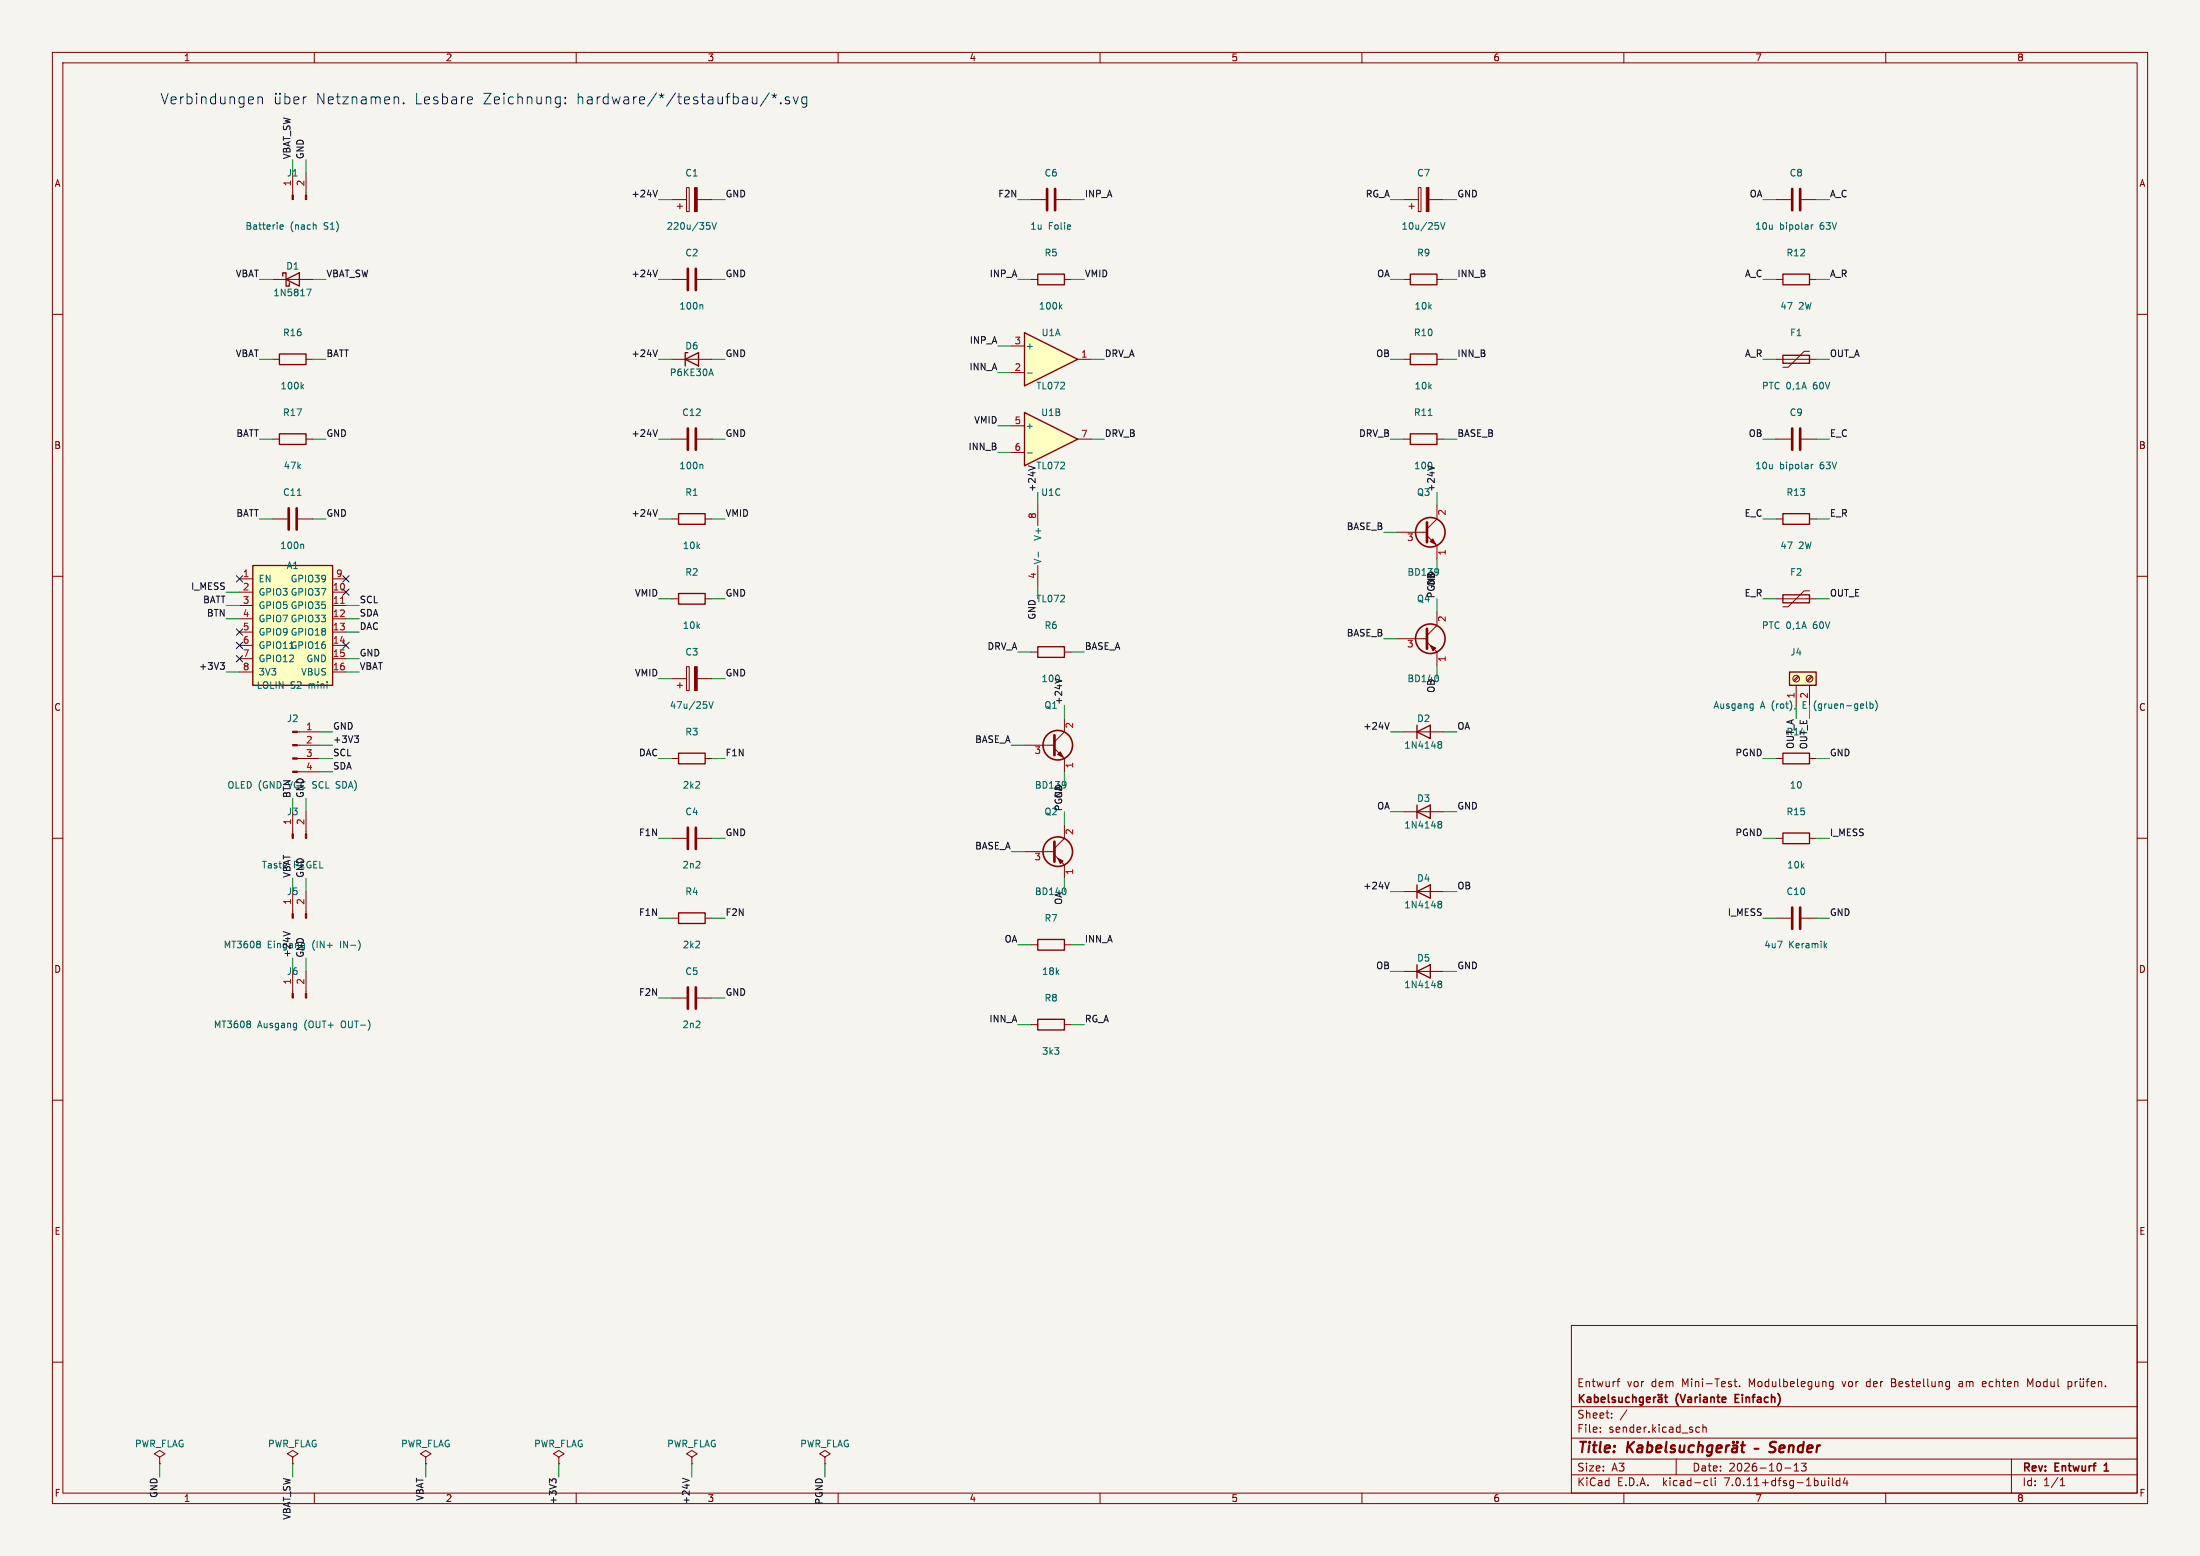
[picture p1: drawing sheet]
<svg xmlns="http://www.w3.org/2000/svg" width="420mm" height="297mm" viewBox="0 0 420 297" stroke-linecap="round" stroke-linejoin="round" font-family="sans-serif">
<path d="M0 0h420v297h-420z" fill="#f5f4ef" stroke="#f5f4ef" stroke-width=".19"/>
<g fill="none" stroke="#840000" stroke-width=".19">
<path d="M10 10h400v277h-400zM12 12h396v273h-396zM60 10v2M110 10v2M160 10v2M210 10v2M260 10v2M310 10v2M360 10v2M268 38.1h2.8M269 39.4h1M269.5 38.9v1"/>
<path d="M270.8 35.8h.5v4.6h-.5zM272.8 38.1h2.8M339.1 38.1h2.8M343.9 38.1h2.8M10 60h2M128.3 53.3h2.8M133.1 53.3h2.8M268 53.3h1.2M274.3 53.3h1.3M339.1 53.3h1.3M345.4 53.3h1.3M408 60h2"/>
<path d="M128.3 68.6h7.6M268 68.6h1.2M274.3 68.6h1.3M339.1 68.6h7.6M345.4 67.1h-1l-3 3h-1M128.3 99.1h1.2M128.3 83.8h2.8M133.1 83.8h2.8M134.6 99.1h1.3M198.1 96.5v3.8M268 83.8h1.2M274.3 83.8h1.3"/>
<path d="M274.3 96.5v2.6l-1.9 1.9M339.1 99.1h1.3M339.1 83.8h2.8M343.9 83.8h2.8M345.4 99.1h1.3M10 110h2M128.3 114.3h1.2M134.6 114.3h1.3M198.1 108v3.8M266.7 101.6h5.7M272.4 102.2l1.9 1.9v2.6M274.3 116.8v2.6l-1.9 1.9"/>
<path d="M408 110h2M56.7 139.7h4.3M128.3 129.5h2.8M129.3 130.8h1M129.8 130.3v1M131.1 127.3h.5v4.5h-.5zM133.1 129.5h2.8M196.8 124.5h1.3M203.2 137.2v2.5l-1.9 1.9M203.2 124.5h1.3M266.7 121.9h5.7M272.4 122.6l1.9 1.9v2.5"/>
<path d="M10 160h2M55.9 154.9v4.3M56.7 144.8h4.3M56.7 147.3h4.3M56.7 142.2h4.3M58.4 154.9v4.3M128.3 144.8h1.2M134.6 144.8h1.3M195.6 142.2h5.7M201.3 142.9l1.9 1.9v2.5M203.2 157.5v2.5l-1.9 1.9M268 154.9h7.6"/>
<path d="M408 160h2M55.9 170.2v4.2M58.4 170.2v4.2M128.3 175.3h1.2M128.3 160h2.8M133.1 160h2.8M134.6 175.3h1.3M195.6 162.6h5.7M201.3 163.2l1.9 1.9v2.5M268 170.2h7.6M339.1 175.3h2.8M343.9 175.3h2.8"/>
<path d="M55.9 185.4v4.2M58.4 185.4v4.2M128.3 190.5h2.8M133.1 190.5h2.8M196.8 195.6h1.3M196.8 180.3h1.3M203.2 195.6h1.3M203.2 180.3h1.3M268 185.4h7.6M10 210h2M408 210h2M10 260h2"/>
<path d="M300 253h108v32h-108zM408 260h2M132.1 278.1l1-.6-1-.6-1 .6 1 .6v1.3M132.1 279.4h.1M300 278.5h108M300 274.5h108M300 268.5h108M305.5 273.2v.2M305.5 272.5v.1M307.7 270.5v.2M307.7 269.8v.1M308.7 263.7h.5"/>
<path d="M309.2 263.2l-.3 .2v1.3M310.6 269.1l-1.3 1.9M320 278.5v3M323.9 273.3h.5M323.9 272.5h.5M325.1 272.5l.2-.1 .4 .1v.9M325.1 271.9v1.5M331 263.7h.6M331.2 263.2v1.3l.4 .2M332.1 264.5v.2M342.5 279.7l.4-.4v1.5M343.9 279.3h.9l-.5 .6 .4 .1v.6l-.2 .2-.6-.2"/>
<path d="M349.9 263.8l-.4-.1-.3 .3 .2 .6h.5M349.9 263.7v1.2l-.2 .3-.4-.1M361.1 263.9h.5M361.6 263.2h-.5v1.5h.6M372 263.7l.2 .1M372.2 263.7l-.1 1.3M372.2 264.6l-.2 .1M374.4 263.7l-.4 .1M374.5 264.1h-.3a.29 .29 0 0 0-.3 .3 .29 .29 0 0 0 .3 .3h.3M378.9 263.7h-.2l-.3 .2 .1 .7 .4 .1M379.2 264l-.8 .2M384 278.5v6.5"/>
<path d="M388.1 263.2l-.5 1.1-.5-1.1v1.5M394.8 263.8l.4-.1 .3 .3-.1 .6h-.6M394.8 263.7v1.5M396.2 263.7v1M396.6 263.7l-.3 .1-.1 .2M397.1 263.7l.1 .9 .3 .1 .2-.2M397.2 263.2v.1M397.7 263.2v.1M397.7 263.7v1M398.2 263.7h.6M398.8 263.2l-.4 .2v1.3M399.2 264.2l.7-.2v-.2l-.5-.1-.2 .2 .1 .7h.6"/>
<path d="M400.6 263.8l.2-.1 .4 .1v.9M400.6 263.7v1M401.9 264.5v.2M60 285v2M110 285v2M160 285v2M210 285v2M260 285v2M300 281.5h108M310 285v2M325.6 282.6l.4 .1M326 283.5l-.4 .1"/>
<path d="M326.7 282.1v1.3l.2 .2M327.4 282.1v.1M327.4 282.6v1M340.7 280.2h1.2M342.5 280.8h.9M349.1 282.1v.1M349.1 282.6v1M349.8 282.1v1.3l.2 .2M351.2 282.7l-.4-.1-.3 .3 .2 .6h.5M351.2 282.1v1.5M352.2 282l-.3 1.1h.9M352.6 282.6v1"/>
<path d="M360 285v2M393.3 283.6h.9M393.3 282.5l.4-.4v1.5"/>
</g>
<g fill="none" stroke="#840000" stroke-width=".3">
<path d="M301.5 266.2v1.5M301.8 266.8l.6 .9M302.4 266.2l-.9 .8M303 266.8h.6l.1 .9M303.7 267l-.5 .1a.29 .29 0 0 0-.2 .3 .29 .29 0 0 0 .2 .3l.5-.1M304.4 266.8l.4-.1 .3 .3-.1 .6h-.6M304.4 266.2v1.5M305.7 267.2l.7-.2-.1-.2-.4-.1-.2 .2 .1 .7h.5M307 266.2v1.3l.3 .2M308.3 266.8l-.3-.1-.2 .2v.2l.5 .2v.3h-.5M309 266.7l.1 .9 .4 .1 .2-.2M309.7 266.7v1"/>
<path d="M311 266.8l-.4-.1-.3 .3 .2 .6h.5M311.7 266.8l.2-.1 .4 .1v.9M311.7 266.2v1.5M313.7 266.8l-.4-.1-.3 .3 .1 .6h.6M313.7 266.7v1.2l-.3 .3-.4-.1M314.3 267.2l.7-.2v-.2l-.5-.1-.2 .2 .1 .7h.6M315.7 266.7v1M316.1 266.7l-.3 .1-.1 .2M316.6 266.8h.6l.1 .9M316.6 266.2v.1M317.2 266.2v.1M317.3 267l-.5 .1a.29 .29 0 0 0-.3 .3 .29 .29 0 0 0 .3 .3l.5-.1"/>
<path d="M317.8 266.7h.5M318 266.2v1.3l.3 .2M331.3 266.9h.5M332 266.2h-.7v1.5h.7M401.8 279.6l-.1 .1M401.7 280.8h.8"/>
<circle cx="273" cy="101.6" r="2.82"/>
<circle cx="273" cy="121.9" r="2.82"/>
<circle cx="201.9" cy="142.2" r="2.82"/>
<circle cx="201.9" cy="162.6" r="2.82"/>
</g>
<g fill="none" stroke="#840000" stroke-width=".4">
<path d="M310.8 275.2l-.2 2M311 276.1l.7 1.1M312 275.2l-1.3 1.1M312.7 276h.8l-.1 1.2M313.5 276.3l-.6 .1a.4 .4 0 0 0-.4 .4 .4 .4 0 0 0 .3 .4l.6-.1M314.5 276h.8l.2 .3-.1 .5a.66 .66 0 0 1-1 .3M314.6 275.2l-.2 2M316.2 276.5l1-.2-.1-.3-.5-.1-.4 .3v.9h.8M318.2 275.2l-.3 1.7 .3 .3M319.8 276a.49 .49 0 0 0-.8 .3l.2 .2 .5 .1 .1 .3-.4 .3-.5-.1M320.7 275.9v1.2a.57 .57 0 0 0 .8-.1M321.6 275.9l-.2 1.3"/>
<path d="M323.4 276a.66 .66 0 0 0-1 .3l-.1 .5 .2 .3h.8M324.2 276.1a.49 .49 0 0 1 .9 .1l-.1 1M324.3 275.2l-.2 2M326.9 276a.66 .66 0 0 0-1 .3v.5l.1 .3h.8M326.9 275.9l-.2 1.6a.6 .6 0 0 1-.9 .3M327.7 276.5l1-.2-.1-.3-.5-.1-.3 .3-.1 .9h.8M329.6 275.9l-.2 1.3M330.2 275.9l-.4 .1-.3 .3M330.8 276h.8l-.1 1.2M330.9 275.2v.2M331.6 276.3l-.6 .1a.4 .4 0 0 0-.4 .4 .4 .4 0 0 0 .3 .4l.6-.1M331.7 275.2v.2"/>
<path d="M332.4 275.9h.7M332.7 275.2l-.2 1.7 .1 .2 .4 .1M334.9 276.5h.8M338.8 277a.85 .85 0 0 1-1.1 .1M338.8 275.2l-.7 .1a.46 .46 0 0 0-.2 .5 .46 .46 0 0 0 .3 .4l.6 .1"/>
</g>
<g fill="none" stroke="#840000" stroke-width=".51">
<path d="M342.1 36.1v4M343.7 36.1v4M131.3 51.3v4.1M132.8 51.3v4.1M131.3 81.8v4.1M132.8 81.8v4.1M342.1 81.8v4.1M343.7 81.8v4.1M131.3 158v4.1M132.8 158v4.1M342.1 173.2v4.1M343.7 173.2v4.1"/>
<path d="M131.3 188.5v4M132.8 188.5v4"/>
</g>
<g fill="none" stroke="#006464" stroke-width=".19">
<path d="M134 58.2l.2 .1v.7M274.6 43.1v.5M275 42.5l.4 1.3 .5-1.3M345.8 42.9v.9M346.1 42.9l-.3 .3M135.4 71.3h.6M135.7 70.4l.5 1.3M272.7 79.3h.7M134 88.6l.2 .2v.7M345.8 88.6v.9M346.1 88.6l-.3 .3M198.2 105.4v.9"/>
<path d="M274.5 108.6l.1 .2v.7M274.6 109.1v.1M134.9 134.5v.6M135.3 133.9l.4 1.3 .5-1.3M274.5 129l.1 .3v.6M203.4 149.2l.1 .2-.1 .7M203.5 149.7l-.1 .1M274.6 157.3h.1M274.6 156.9l.4-.1 .2 .1v.2l-.2 .2M274.7 157.3h.3M274.7 157.3l-.1 .1M275 157.3l.2 .3v.3l-.2 .2-.4-.1"/>
<path d="M49.6 179.7l.1 .2-.1 .2M68.6 179.8l.2 .5-.2 .7M203.4 169.6l.1 .4-.1 .5M274.6 172.1l.4-.1 .2 .2v.1l-.2 .3M274.6 172.5l.1 .1M274.7 172.6h.3M274.7 172.6h-.1M275 172.6l.2 .2v.4l-.2 .1-.4-.1M47.7 195l.1 .1-.1 .3M47.7 195.5l.1 .2-.1 .4M49.6 180.3l.1 .1-.1 .5M274.6 187.3h.4l.2 .1v.2l-.2 .2"/>
<path d="M274.6 187.8h.1M274.7 187.8h.3M274.7 187.8l-.1 .1M275 187.8l.2 .3v.3l-.2 .1h-.4M348.4 180.4l.3 .5M348.7 180.1l-.4 .5"/>
</g>
<g fill="none" stroke="#840000" stroke-width=".25">
<path d="M269.2 52.3h5.1v2.1h-5.1zM340.4 52.3h5v2.1h-5zM130.8 68.6l2.5-1.3v2.6zM131.3 67.3h-.5v2.6M269.2 67.6h5.1v2h-5.1zM340.4 67.8h5v1.5h-5zM129.5 98h5.1v2.1h-5.1zM269.2 82.8h5.1v2h-5.1zM340.4 98h5v2.1h-5zM129.5 113.3h5.1v2h-5.1zM198.1 123.4h5.1v2.1h-5.1zM129.5 143.8h5.1v2h-5.1z"/>
<path d="M270.5 154.9l2.5-1.2v2.5zM270.5 153.7v2.5M129.5 174.2h5.1v2.1h-5.1zM198.1 179.3h5.1v2.1h-5.1zM270.5 170.2l2.5-1.3v2.6zM270.5 168.9v2.6M198.1 194.6h5.1v2h-5.1zM270.5 185.4l2.5-1.2v2.5zM270.5 184.2v2.5"/>
</g>
<g fill="#840000" stroke="#840000" stroke-width=".19">
<path d="M58.3 189.6h.2v.9h-.2z"/>
<path d="M55.8 189.6h.2v.9h-.2z"/>
<path d="M132.6 127.3h.5v4.5h-.5z"/>
<path d="M58.3 174.4h.2v.9h-.2z"/>
<path d="M55.8 174.4h.2v.9h-.2z"/>
<path d="M58.3 159.2h.2v.8h-.2z"/>
<path d="M55.8 159.2h.2v.8h-.2z"/>
<path d="M55.9 147.2h.8v.2h-.8z"/>
<path d="M55.9 144.7h.8v.2h-.8z"/>
<path d="M55.9 142.1h.8v.3h-.8z"/>
<path d="M55.9 139.6h.8v.2h-.8z"/>
<path d="M273 123.2l1.1 .5-.5 .5z"/>
<path d="M272.3 35.8h.5v4.6h-.5z"/>
<path d="M201.9 163.8l1 .5-.5 .5z"/>
<path d="M201.9 144l.5-.5 .5 1z"/>
<path d="M273 103.4l.5-.5 .6 1z"/>
</g>
<g fill="#840000" stroke="#840000" stroke-width=".51">
<path d="M272.4 120v3.8z"/>
<path d="M201.3 160.7v3.8z"/>
<path d="M201.3 140.3v3.8z"/>
<path d="M272.4 99.7v3.8z"/>
</g>
<path d="M195.6 78.7l10.1 5.1-10.1 5.1z" fill="#ffffc2"/>
<path d="M195.6 78.7l10.1 5.1-10.1 5.1z" fill="none" stroke="#840000" stroke-width=".25"/>
<path d="M193 81.3h2.6M193 86.4h2.6M205.7 83.8h2.6" fill="none" stroke="#840000" stroke-width=".19"/>
<path d="M196.1 86.5h1" fill="none" stroke="#006464" stroke-width=".19"/>
<path d="M195.6 63.5l10.1 5.1-10.1 5.1z" fill="#ffffc2"/>
<g fill="none" stroke="#840000" stroke-width=".25">
<path d="M54 52.7v-.6h.6v2.5h.6v-.6M54.6 53.3l2.5-1.2v2.5zM198.1 52.3h5.1v2.1h-5.1zM53.3 67.6h5.1v2h-5.1zM195.6 63.5l10.1 5.1-10.1 5.1zM53.3 82.8h5.1v2h-5.1zM48.3 108h15.2v22.8h-15.2zM340.4 113.5h5v1.6h-5zM270.5 139.7l2.5-1.3v2.6zM270.5 138.4v2.6M341.6 128.3h5.1v2.5h-5.1zM340.4 143.8h5v2h-5z"/>
<path d="M340.4 159h5v2h-5z"/>
</g>
<g fill="none" stroke="#840000" stroke-width=".19">
<path d="M55.9 33v4.2M58.4 33v4.2M128.3 38.1h2.8M129.3 39.4h1M129.8 38.9v1M131.1 35.8h.5v4.6h-.5zM133.1 38.1h2.8M196.8 38.1h2.8M201.7 38.1h2.8M52.1 53.3h7.6M196.8 53.3h1.3M203.2 53.3h1.3"/>
<path d="M52.1 68.6h1.2M58.4 68.6h1.3M193 71.1h2.6M193 66h2.6M205.7 68.6h2.6M52.1 83.8h1.2M52.1 99.1h2.8M56.9 99.1h2.8M58.4 83.8h1.3M45.7 110.5h2.6M45.7 113h2.6M45.7 115.6h2.6"/>
<path d="M45.7 118.1h2.6M63.5 110.5h2.5M63.5 113h2.5M63.5 115.6h2.5M63.5 118.1h2.5M339.1 114.3h7.6M345.4 112.8h-1l-3 3h-1M45.7 120.7h2.6M45.7 123.2h2.6M45.7 125.7h2.6M45.7 128.3h2.6M63.5 120.7h2.5"/>
<path d="M63.5 123.2h2.5M63.5 125.7h2.5M63.5 128.3h2.5M268 139.7h7.6M342.9 130.8v3.8M343.2 129l-.8 .9M343.4 129.2l-.8 .9M345.4 130.8v3.8M345.8 129l-.9 .9M345.9 129.2l-.8 .9M339.1 144.8h1.3M345.4 144.8h1.3"/>
<path d="M339.1 160h1.3M345.4 160h1.3M30.5 278.1l1-.6-1-.6-1 .6 1 .6v1.3M30.5 279.4h.1M55.9 278.1l1-.6-1-.6-1 .6 1 .6v1.3M55.9 279.4h.1M81.3 278.1l1-.6-1-.6-1 .6 1 .6v1.3M81.3 279.4h.1M106.7 278.1l1-.6-1-.6-1 .6 1 .6v1.3M106.7 279.4h.1M157.5 278.1l1-.6-1-.6-1 .6 1 .6v1.3M157.5 279.4h.1"/>
<circle cx="342.9" cy="129.5" r=".63"/>
<circle cx="345.4" cy="129.5" r=".63"/>
</g>
<g fill="none" stroke="#006464" stroke-width=".19">
<path d="M53.5 43.3l.6-.1-.1-.2-.4-.1-.1 .2v.6h.5M58.5 55.2h.9l-.6 1.3M60.3 43l.1 .8M134.9 42.5h.6M135.3 43l.3 .2v.3l-.3 .3M135.9 42.5l.4 1.3 .5-1.3M202.4 58.5l.3 .5M202.7 58.2l-.4 .4M57.6 73.8l.4 .4M58 73.4l-.5 .5M196.1 71.2h1M56.8 94.6h.7"/>
<path d="M57.8 103.9l.2 .2v.6M334.3 134.4h.4M334.7 134.4v1l-.3 .2M334.7 135.1l-.4 .1M342.7 135.1l-.1 .3M357 134.4h.4l.2 .2-.1 .5h-.5M357 133.9v1.3M358 133.7a1.46 1.46 0 0 1 0 2M274.6 142l.1 .1M274.6 141.6l.4-.1 .2 .2v.2l-.2 .2M274.7 142.1h.3M274.7 142.1l-.1 .1"/>
<path d="M275 142.1l.2 .2v.4l-.2 .1h-.4"/>
</g>
<path d="M199.9 36.1v4M201.4 36.1v4M55.1 97v4.1M56.6 97v4.1" fill="none" stroke="#840000" stroke-width=".51"/>
<g fill="#ffffc2" stroke="#ffffc2" stroke-width=".19">
<path d="M48.3 108h15.2v22.8h-15.2z"/>
<path d="M341.6 128.3h5.1v2.5h-5.1z"/>
</g>
<path d="M65 115.2h.7" fill="none" stroke="#a90000" stroke-width=".19"/>
<g fill="#840000" stroke="#840000" stroke-width=".19">
<path d="M58.3 37.2h.2v.9h-.2z"/>
<path d="M55.8 37.2h.2v.9h-.2z"/>
<path d="M132.6 35.8h.5v4.6h-.5z"/>
</g>
<g fill="none" stroke="#0f0f0f" stroke-width=".19">
<path d="M125.5 36.3l-.4 1.3M125.5 51.6l-.4 1.2M125.5 66.8l-.4 1.3M125.5 82l-.4 1.3M125.5 97.3l-.4 1.2M196.3 88.9l1.3 .4M272.5 88.9l1.3 .4M42.1 126.5h.7l-.4 .5M42.6 127l.2 .2v.3l-.2 .3M201.4 129.6l1.3 .4M265.2 137.9l-.4 1.3M67.7 140.5h.7l-.4 .4"/>
<path d="M68.2 140.9l.2 .3v.3l-.2 .2M54.1 177.8l1.3 .4M265.2 168.4l-.4 1.3M105.4 282.7l-.5-.4v.8M105.4 282.5l.2-.2h.3l.3 .2M130.3 282.2l1.3 .4"/>
</g>
<g fill="none" stroke="#0000c2" stroke-width=".19">
<path d="M49.2 18.5v1.3M49.2 18.7a.5 .5 0 0 1 .9 .1v1M52.6 18.5l.1 1.2a.54 .54 0 0 0 .7-.1M52.7 17.8v.2M53.4 17.8v.2M53.4 18.5v1.3M53.4 17.8l-.1 .1 .1 .1M54.4 18.6l.6-.1 .3 .4v.5l-.1 .3h-.8M54.4 17.8v2M56.1 19.2l1-.2-.1-.4-.6-.1-.3 .3 .1 .9h.8M57.9 18.5v1.3M58.5 18.5l-.4 .1-.2 .3"/>
<path d="M75.8 18.5l.3 .3v1M77.1 19.6l.1 .1-.1 .1M77.1 19.6v.2M89.9 18.5l.2 .1 .1 .4-1 .2M90.1 19.7l-.2 .1M106.4 18.5l.6 .1M107 19.7l-.6 .1M107 18.5v1.6l-.4 .4M107.9 19.6v.2M107.9 18.6v.2M146.9 17.7l-1.7 2.6M147.3 18.1l.5 .2"/>
<path d="M147.8 17.8v.5M147.8 18.3l-.3 .4M147.8 18.3l.3 .4M148.3 18.1l-.5 .2M149.1 19.6l.1 .1-.1 .1M149.1 19.6v.2M150.7 18.6l-.5-.1-.3 .3 .1 .3 .7 .1v.5h-.8M151.4 18.5l.5 1.3 .5-1.3M154 18.6l-.6-.1-.3 .4v.5l.1 .3h.8M154 18.5v1.6a.54 .54 0 0 1-.8 .3"/>
</g>
<g fill="none" stroke="#009600" stroke-width=".19">
<path d="M55.9 30.5v2.5M58.4 30.5v2.5M125.7 38.1h2.6M135.9 38.1h2.5M194.3 38.1h2.5M204.5 38.1h2.5M265.4 38.1h2.6M275.6 38.1h2.5M336.5 38.1h2.6M346.7 38.1h2.5M49.5 53.3h2.6M59.7 53.3h2.5"/>
<path d="M125.7 53.3h2.6M135.9 53.3h2.5M194.3 53.3h2.5M204.5 53.3h2.5M265.4 53.3h2.6M275.6 53.3h2.5M336.5 53.3h2.6M346.7 53.3h2.5M49.5 68.6h2.6M59.7 68.6h2.5M125.7 68.6h2.6M135.9 68.6h2.5"/>
<path d="M190.5 66h2.5M190.5 71.1h2.5M208.3 68.6h2.5M265.4 68.6h2.6M275.6 68.6h2.5M336.5 68.6h2.6M346.7 68.6h2.5M49.5 99.1h2.6M49.5 83.8h2.6M59.7 99.1h2.5M59.7 83.8h2.5M125.7 99.1h2.6"/>
<path d="M125.7 83.8h2.6M135.9 99.1h2.5M135.9 83.8h2.5M190.5 86.4h2.5M190.5 81.3h2.5M198.1 94v2.5M208.3 83.8h2.5M265.4 83.8h2.6M274.3 94v2.5M275.6 83.8h2.5M336.5 99.1h2.6M336.5 83.8h2.6"/>
<path d="M346.7 99.1h2.5M346.7 83.8h2.5M43.2 118.1h2.5M43.2 113h2.5M43.2 115.6h2.5M66 118.1h2.6M66 115.6h2.6M125.7 114.3h2.6M135.9 114.3h2.5M198.1 111.8v2.5M264.2 101.6h2.5M274.3 106.7v2.5"/>
<path d="M274.3 114.3v2.5M336.5 114.3h2.6M346.7 114.3h2.5M43.2 128.3h2.5M61 139.7h2.5M66 128.3h2.6M66 120.7h2.6M66 125.7h2.6M125.7 129.5h2.6M135.9 129.5h2.5M194.3 124.5h2.5M203.2 134.6v2.6"/>
<path d="M204.5 124.5h2.5M264.2 121.9h2.5M265.4 139.7h2.6M274.3 127v2.5M275.6 139.7h2.5M342.9 134.6v2.6M345.4 134.6v2.6M55.9 152.4v2.5M58.4 152.4v2.5M61 144.8h2.5M61 147.3h2.5M61 142.2h2.5"/>
<path d="M125.7 144.8h2.6M135.9 144.8h2.5M193 142.2h2.6M203.2 147.3v2.6M203.2 154.9v2.6M265.4 154.9h2.6M275.6 154.9h2.5M336.5 144.8h2.6M346.7 144.8h2.5M55.9 167.6v2.6M58.4 167.6v2.6M125.7 175.3h2.6"/>
<path d="M125.7 160h2.6M135.9 175.3h2.5M135.9 160h2.5M193 162.6h2.6M203.2 167.6v2.6M265.4 170.2h2.6M275.6 170.2h2.5M336.5 175.3h2.6M336.5 160h2.6M346.7 175.3h2.5M346.7 160h2.5M55.9 182.9v2.5"/>
<path d="M58.4 182.9v2.5M125.7 190.5h2.6M135.9 190.5h2.5M194.3 180.3h2.5M194.3 195.6h2.5M204.5 180.3h2.5M204.5 195.6h2.5M265.4 185.4h2.6M275.6 185.4h2.5M30.5 279.4v2.5M55.9 279.4v2.5M81.3 279.4v2.5"/>
<path d="M106.7 279.4v2.5M132.1 279.4v2.5M157.5 279.4v2.5"/>
</g>
<g fill="none" stroke="#000084" stroke-width=".19">
<path d="M45.1 109.9l1.2 1.2M46.3 109.9l-1.2 1.2M65.4 109.9l1.2 1.2M65.4 112.4l1.2 1.2M66.6 109.9l-1.2 1.2M66.6 112.4l-1.2 1.2M45.1 122.6l1.2 1.2M45.1 120l1.2 1.3M45.1 125.1l1.2 1.2M46.3 122.6l-1.2 1.2M46.3 120l-1.2 1.3M46.3 125.1l-1.2 1.2"/>
<path d="M65.4 122.6l1.2 1.2M66.6 122.6l-1.2 1.2"/>
</g>
<g font-size="2.8" fill="#0000c2">
<text x="30.5" y="20.1">Verbindungen</text>
<text x="60.2" y="20.1">Netznamen.</text>
<text x="79.1" y="20.1">Lesbare</text>
<text x="92.2" y="20.1">Zeichnung:</text>
<text x="110.1" y="20.1">hardware/*/testaufbau/*.svg</text>
</g>
<g font-size="2.8" fill="#840000">
<text x="301" y="277.9">Title:</text>
<text x="339.5" y="277.9">Sender</text>
</g>
<g font-size="2.1" fill="#840000">
<text x="301" y="265">Entwurf</text>
<text x="310.6" y="265">vor</text>
<text x="315.3" y="265">dem</text>
<text x="320" y="268.2">(Variante</text>
<text x="321.2" y="265">Mini-Test.</text>
<text x="331.9" y="268.2">Einfach)</text>
<text x="334.1" y="265">Modulbelegung</text>
<text x="352.1" y="265">vor</text>
<text x="356.9" y="265">der</text>
<text x="361.7" y="265">Bestellung</text>
<text x="374.8" y="265">am</text>
<text x="379.5" y="265">echten</text>
<text x="388.2" y="265">Modul</text>
<text x="301" y="273.7">File:</text>
<text x="301" y="271">Sheet:</text>
<text x="307.1" y="273.7">sender.kicad_sch</text>
<text x="301" y="281.1">Size:</text>
<text x="307.6" y="281.1">A3</text>
<text x="323" y="281.1">Date:</text>
<text x="330" y="281.1">2026-10-13</text>
<text x="386" y="281.3">Rev:</text>
<text x="392.4" y="281.3">Entwurf</text>
<text x="402.4" y="281.3">1</text>
<text x="301" y="283.9">KiCad</text>
<text x="308.7" y="283.9">E.D.A.</text>
<text x="317.6" y="283.9">kicad-cli</text>
<text x="329.5" y="283.9">7.0.11+dfsg-1build4</text>
<text x="386" y="283.9">Id:</text>
<text x="390.1" y="283.9">1/1</text>
</g>
<g font-size="1.8" fill="#840000">
<text x="35" y="11.9">1</text>
<text x="85" y="11.9">2</text>
<text x="135" y="11.9">3</text>
<text x="185" y="11.9">4</text>
<text x="235" y="11.9">5</text>
<text x="285" y="11.9">6</text>
<text x="335" y="11.9">7</text>
<text x="385" y="11.9">8</text>
<text x="10.3" y="35.9">A</text>
<text x="408.3" y="35.9">A</text>
<text x="10.3" y="85.9">B</text>
<text x="408.2" y="85.9">B</text>
<text x="10.3" y="135.9">C</text>
<text x="408.2" y="135.9">C</text>
<text x="10.3" y="185.9">D</text>
<text x="408.2" y="185.9">D</text>
<text x="10.3" y="235.9">E</text>
<text x="408.3" y="235.9">E</text>
<text x="10.3" y="285.9">F</text>
<text x="35" y="286.9">1</text>
<text x="85" y="286.9">2</text>
<text x="135" y="286.9">3</text>
<text x="185" y="286.9">4</text>
<text x="235" y="286.9">5</text>
<text x="285" y="286.9">6</text>
<text x="335" y="286.9">7</text>
<text x="385" y="286.9">8</text>
<text x="408.3" y="285.9">F</text>
</g>
<g font-size="1.8" fill="#006464">
<text x="54.7" y="33.9">J1</text>
<text x="130.7" y="33.9">C1</text>
<text x="199.3" y="33.9">C6</text>
<text x="270.4" y="33.9">C7</text>
<text x="341.6" y="33.9">C8</text>
<text x="46.8" y="44">Batterie</text>
<text x="55.4" y="44">(nach</text>
<text x="61.9" y="44">S1)</text>
<text x="127.2" y="44">220u/35V</text>
<text x="196.6" y="44">1u</text>
<text x="200.1" y="44">Folie</text>
<text x="267.5" y="44">10u/25V</text>
<text x="335" y="44">10u</text>
<text x="339.7" y="44">bipolar</text>
<text x="347.5" y="44">63V</text>
<text x="54.5" y="51.7">D1</text>
<text x="130.7" y="49.1">C2</text>
<text x="199.3" y="49.1">R5</text>
<text x="270.4" y="49.1">R9</text>
<text x="341" y="49.1">R12</text>
<text x="52.1" y="56.7">1N5817</text>
<text x="129.6" y="59.3">100n</text>
<text x="198.2" y="59.3">100k</text>
<text x="270" y="59.3">10k</text>
<text x="339.8" y="59.3">47</text>
<text x="343.4" y="59.3">2W</text>
<text x="53.9" y="64.4">R16</text>
<text x="198.7" y="64.4">U1A</text>
<text x="269.8" y="64.4">R10</text>
<text x="341.7" y="64.4">F1</text>
<text x="127.8" y="72">P6KE30A</text>
<text x="130.7" y="66.9">D6</text>
<text x="195.7" y="66.9">+</text>
<text x="53.4" y="74.5">100k</text>
<text x="197.7" y="74.5">TL072</text>
<text x="270" y="74.5">10k</text>
<text x="336.3" y="74.5">PTC 0,1A</text>
<text x="346.2" y="74.5">60V</text>
<text x="53.9" y="79.6">R17</text>
<text x="130.1" y="79.6">C12</text>
<text x="195.7" y="82.1">+</text>
<text x="198.7" y="79.6">U1B</text>
<text x="269.8" y="79.6">R11</text>
<text x="341.6" y="79.6">C9</text>
<text x="54.1" y="89.8">47k</text>
<text x="129.6" y="89.8">100n</text>
<text x="197.7" y="89.8">TL072</text>
<text x="269.9" y="89.8">100</text>
<text x="335" y="89.8">10u</text>
<text x="339.7" y="89.8">bipolar</text>
<text x="347.5" y="89.8">63V</text>
<text x="53.9" y="94.8">C11</text>
<text x="130.7" y="94.8">R1</text>
<text x="198.7" y="94.8">U1C</text>
<text x="270.4" y="94.8">Q3</text>
<text x="341" y="94.8">R13</text>
<text x="53.4" y="105">100n</text>
<text x="130.3" y="105">10k</text>
<text x="199" y="107.8" transform="rotate(-90 199 107.8)">V-</text>
<text x="199" y="103.3" transform="rotate(-90 199 103.3)">V+</text>
<text x="339.8" y="105">47</text>
<text x="343.4" y="105">2W</text>
<text x="49.3" y="111.4">EN</text>
<text x="49.3" y="113.9">GPIO3 GPIO37</text>
<text x="54.6" y="108.8">A1</text>
<text x="55.4" y="111.4">GPIO39</text>
<text x="130.7" y="110.1">R2</text>
<text x="268.6" y="110.1">BD139</text>
<text x="341.7" y="110.1">F2</text>
<text x="49.3" y="116.4">GPIO5 GPIO35</text>
<text x="49.3" y="119">GPIO7 GPIO33</text>
<text x="197.7" y="115.2">TL072</text>
<text x="49.3" y="121.5">GPIO9 GPIO18</text>
<text x="49.3" y="124.1">GPIO11GPIO16</text>
<text x="130.3" y="120.2">10k</text>
<text x="130.7" y="125.3">C3</text>
<text x="199.3" y="120.2">R6</text>
<text x="336.3" y="120.2">PTC 0,1A</text>
<text x="341.7" y="125.3">J4</text>
<text x="346.2" y="120.2">60V</text>
<text x="48.9" y="131.7">LOLIN</text>
<text x="49.3" y="126.6">GPIO12</text>
<text x="49.3" y="129.1">3V3</text>
<text x="55.4" y="131.7">S2</text>
<text x="57.4" y="129.1">VBUS</text>
<text x="58.4" y="126.6">GND</text>
<text x="59" y="131.7">mini</text>
<text x="198.7" y="130.4">100</text>
<text x="268.6" y="130.4">BD140</text>
<text x="127.8" y="135.5">47u/25V</text>
<text x="199.3" y="135.5">Q1</text>
<text x="327" y="135.5">Ausgang</text>
<text x="336" y="135.5">A (rot),</text>
<text x="342.6" y="133.4" transform="rotate(-90 342.6 133.4)">1</text>
<text x="344.4" y="135.5">E</text>
<text x="345.2" y="133.4" transform="rotate(-90 345.2 133.4)">2</text>
<text x="346.8" y="135.5">(gruen-gelb)</text>
<text x="54.7" y="138">J2</text>
<text x="130.7" y="140.6">R3</text>
<text x="268" y="143.1">1N4148</text>
<text x="270.4" y="138">D2</text>
<text x="43.3" y="150.7">OLED (GND</text>
<text x="54.7" y="155.8">J3</text>
<text x="55.2" y="150.7">VCC SCL SDA)</text>
<text x="130.3" y="150.7">2k2</text>
<text x="130.7" y="155.8">C4</text>
<text x="197.5" y="150.7">BD139</text>
<text x="270.4" y="153.3">D3</text>
<text x="341" y="155.8">R15</text>
<text x="341.6" y="150.7">10</text>
<text x="268" y="158.3">1N4148</text>
<text x="56" y="166">PEGEL</text>
<text x="130.2" y="166">2n2</text>
<text x="341.1" y="166">10k</text>
<text x="54.7" y="171">J5</text>
<text x="130.7" y="171">R4</text>
<text x="197.5" y="171">BD140</text>
<text x="268" y="173.6">1N4148</text>
<text x="270.4" y="168.5">D4</text>
<text x="341" y="171">C10</text>
<text x="199.3" y="176.1">R7</text>
<text x="42.6" y="181.2">MT3608</text>
<text x="51" y="181.2">Eingang</text>
<text x="59.7" y="181.2">(IN+</text>
<text x="65.2" y="181.2">IN-)</text>
<text x="130.3" y="181.2">2k2</text>
<text x="270.4" y="183.7">D5</text>
<text x="336.7" y="181.2">4u7</text>
<text x="341.5" y="181.2">Keramik</text>
<text x="54.7" y="186.3">J6</text>
<text x="130.7" y="186.3">C5</text>
<text x="198.8" y="186.3">18k</text>
<text x="199.3" y="191.4">R8</text>
<text x="268" y="188.8">1N4148</text>
<text x="40.7" y="196.4">MT3608</text>
<text x="49.1" y="196.4">Ausgang</text>
<text x="58.2" y="196.4">(OUT+</text>
<text x="65.4" y="196.4">OUT-)</text>
<text x="130.2" y="196.4">2n2</text>
<text x="198.8" y="201.5">3k3</text>
<text x="25.7" y="276.5">PWR_FLAG</text>
<text x="51.1" y="276.5">PWR_FLAG</text>
<text x="76.5" y="276.5">PWR_FLAG</text>
<text x="101.9" y="276.5">PWR_FLAG</text>
<text x="127.3" y="276.5">PWR_FLAG</text>
<text x="152.7" y="276.5">PWR_FLAG</text>
</g>
<g font-size="1.8" fill="#0f0f0f">
<text x="55.5" y="30.5" transform="rotate(-90 55.5 30.5)">VBAT_SW</text>
<text x="58.1" y="30.5" transform="rotate(-90 58.1 30.5)">GND</text>
<text x="120.4" y="37.7">+24V</text>
<text x="138.4" y="37.7">GND</text>
<text x="190.5" y="37.7">F2N</text>
<text x="207" y="37.7">INP_A</text>
<text x="260.6" y="37.7">RG_A</text>
<text x="278.1" y="37.7">GND</text>
<text x="333.9" y="37.7">OA</text>
<text x="349.2" y="37.7">A_C</text>
<text x="44.9" y="53">VBAT</text>
<text x="62.2" y="53">VBAT_SW</text>
<text x="120.4" y="53">+24V</text>
<text x="138.4" y="53">GND</text>
<text x="188.8" y="53">INP_A</text>
<text x="207" y="53">VMID</text>
<text x="262.8" y="53">OA</text>
<text x="278.1" y="53">INN_B</text>
<text x="333" y="53">A_C</text>
<text x="349.2" y="53">A_R</text>
<text x="185" y="65.7">INP_A</text>
<text x="44.9" y="68.2">VBAT</text>
<text x="62.2" y="68.2">BATT</text>
<text x="120.4" y="68.2">+24V</text>
<text x="138.4" y="68.2">GND</text>
<text x="185" y="70.8">INN_A</text>
<text x="210.8" y="68.2">DRV_A</text>
<text x="262.6" y="68.2">OB</text>
<text x="278.1" y="68.2">INN_B</text>
<text x="333" y="68.2">A_R</text>
<text x="349.2" y="68.2">OUT_A</text>
<text x="45" y="83.5">BATT</text>
<text x="62.2" y="83.5">GND</text>
<text x="120.4" y="83.5">+24V</text>
<text x="138.4" y="83.5">GND</text>
<text x="185.9" y="80.9">VMID</text>
<text x="210.8" y="83.5">DRV_B</text>
<text x="259.4" y="83.5">DRV_B</text>
<text x="278.1" y="83.5">BASE_B</text>
<text x="333.7" y="83.5">OB</text>
<text x="349.2" y="83.5">E_C</text>
<text x="184.8" y="86">INN_B</text>
<text x="197.8" y="94" transform="rotate(-90 197.8 94)">+24V</text>
<text x="274" y="94" transform="rotate(-90 274 94)">+24V</text>
<text x="45" y="98.7">BATT</text>
<text x="62.2" y="98.7">GND</text>
<text x="120.4" y="98.7">+24V</text>
<text x="138.4" y="98.7">VMID</text>
<text x="257" y="101.3">BASE_B</text>
<text x="333" y="98.7">E_C</text>
<text x="349.2" y="98.7">E_R</text>
<text x="36.4" y="112.7">I_MESS</text>
<text x="121.1" y="114">VMID</text>
<text x="138.4" y="114">GND</text>
<text x="274" y="112" transform="rotate(-90 274 112)">OB</text>
<text x="333" y="114">E_R</text>
<text x="349.2" y="114">OUT_E</text>
<text x="38.7" y="115.2">BATT</text>
<text x="39.4" y="117.8">BTN</text>
<text x="68.6" y="117.8">SDA</text>
<text x="68.6" y="115.2">SCL</text>
<text x="197.8" y="118.4" transform="rotate(-90 197.8 118.4)">GND</text>
<text x="270.4" y="115.2">Q4</text>
<text x="274" y="114.3" transform="rotate(-90 274 114.3)">PGND</text>
<text x="68.6" y="120.3">DAC</text>
<text x="68.6" y="125.4">GND</text>
<text x="188.4" y="124.1">DRV_A</text>
<text x="207" y="124.1">BASE_A</text>
<text x="257" y="121.6">BASE_B</text>
<text x="37.9" y="127.9">+3V3</text>
<text x="68.6" y="127.9">VBAT</text>
<text x="121.1" y="129.2">VMID</text>
<text x="138.4" y="129.2">GND</text>
<text x="202.9" y="134.6" transform="rotate(-90 202.9 134.6)">+24V</text>
<text x="274" y="132.3" transform="rotate(-90 274 132.3)">OB</text>
<text x="63.5" y="139.4">GND</text>
<text x="63.5" y="141.9">+3V3</text>
<text x="186.1" y="141.9">BASE_A</text>
<text x="260.1" y="139.4">+24V</text>
<text x="278.1" y="139.4">OA</text>
<text x="341" y="140.6">R14</text>
<text x="342.5" y="143" transform="rotate(-90 342.5 143)">OUT_A</text>
<text x="345.1" y="143.1" transform="rotate(-90 345.1 143.1)">OUT_E</text>
<text x="63.5" y="147">SDA</text>
<text x="63.5" y="144.4">SCL</text>
<text x="121.9" y="144.4">DAC</text>
<text x="138.4" y="144.4">F1N</text>
<text x="331.2" y="144.4">PGND</text>
<text x="349.2" y="144.4">GND</text>
<text x="55.5" y="152.4" transform="rotate(-90 55.5 152.4)">BTN</text>
<text x="58.1" y="152.4" transform="rotate(-90 58.1 152.4)">GND</text>
<text x="199.3" y="155.8">Q2</text>
<text x="202.9" y="154.9" transform="rotate(-90 202.9 154.9)">PGND</text>
<text x="202.9" y="152.5" transform="rotate(-90 202.9 152.5)">OA</text>
<text x="262.8" y="154.6">OA</text>
<text x="278.1" y="154.6">GND</text>
<text x="121.9" y="159.7">F1N</text>
<text x="138.4" y="159.7">GND</text>
<text x="331.2" y="159.7">PGND</text>
<text x="349.2" y="159.7">I_MESS</text>
<text x="49.9" y="166">Taste</text>
<text x="55.5" y="167.6" transform="rotate(-90 55.5 167.6)">VBAT</text>
<text x="58.1" y="167.6" transform="rotate(-90 58.1 167.6)">GND</text>
<text x="186.1" y="162.2">BASE_A</text>
<text x="202.9" y="172.8" transform="rotate(-90 202.9 172.8)">OA</text>
<text x="260.1" y="169.8">+24V</text>
<text x="278.1" y="169.8">OB</text>
<text x="121.9" y="174.9">F1N</text>
<text x="138.4" y="174.9">F2N</text>
<text x="191.7" y="180">OA</text>
<text x="207" y="180">INN_A</text>
<text x="329.8" y="174.9">I_MESS</text>
<text x="349.2" y="174.9">GND</text>
<text x="55.5" y="182.9" transform="rotate(-90 55.5 182.9)">+24V</text>
<text x="58.1" y="182.9" transform="rotate(-90 58.1 182.9)">GND</text>
<text x="262.6" y="185.1">OB</text>
<text x="278.1" y="185.1">GND</text>
<text x="121.9" y="190.2">F2N</text>
<text x="138.4" y="190.2">GND</text>
<text x="188.8" y="195.2">INN_A</text>
<text x="207" y="195.2">RG_A</text>
<text x="30.1" y="286" transform="rotate(-90 30.1 286)">GND</text>
<text x="80.9" y="286.6" transform="rotate(-90 80.9 286.6)">VBAT</text>
<text x="106.3" y="287.2" transform="rotate(-90 106.3 287.2)">+3V3</text>
<text x="131.7" y="287.2" transform="rotate(-90 131.7 287.2)">+24V</text>
<text x="157.1" y="287.3" transform="rotate(-90 157.1 287.3)">PGND</text>
<text x="55.5" y="290.2" transform="rotate(-90 55.5 290.2)">VBAT_SW</text>
</g>
<g font-size="1.8" fill="#a90000">
<text x="55.6" y="35.6" transform="rotate(-90 55.6 35.6)">1</text>
<text x="58.2" y="35.6" transform="rotate(-90 58.2 35.6)">2</text>
<text x="193.6" y="65.8">3</text>
<text x="193.6" y="70.9">2</text>
<text x="206.3" y="68.3">1</text>
<text x="193.6" y="81">5</text>
<text x="206.3" y="83.6">7</text>
<text x="193.6" y="86.1">6</text>
<text x="197.9" y="99.1" transform="rotate(-90 197.9 99.1)">8</text>
<text x="276.3" y="98.5" transform="rotate(-90 276.3 98.5)">2</text>
<text x="268.5" y="103.6">3</text>
<text x="276.3" y="106.1" transform="rotate(-90 276.3 106.1)">1</text>
<text x="46.3" y="110.2">1</text>
<text x="46.3" y="112.8">2</text>
<text x="63.5" y="112.8">10</text>
<text x="64.1" y="110.2">9</text>
<text x="197.9" y="110.6" transform="rotate(-90 197.9 110.6)">4</text>
<text x="46.3" y="115.3">3</text>
<text x="46.3" y="117.9">4</text>
<text x="63.5" y="115.3">11</text>
<text x="63.5" y="117.9">12</text>
<text x="276.3" y="118.8" transform="rotate(-90 276.3 118.8)">2</text>
<text x="46.3" y="120.4">5</text>
<text x="46.3" y="122.9">6</text>
<text x="46.3" y="125.5">7</text>
<text x="63.5" y="120.4">13</text>
<text x="63.5" y="122.9">14</text>
<text x="63.5" y="125.5">15</text>
<text x="268.5" y="123.9">3</text>
<text x="46.3" y="128">8</text>
<text x="63.5" y="128">16</text>
<text x="276.3" y="126.4" transform="rotate(-90 276.3 126.4)">1</text>
<text x="58.3" y="139.4">1</text>
<text x="58.3" y="142">2</text>
<text x="205.2" y="139.1" transform="rotate(-90 205.2 139.1)">2</text>
<text x="58.3" y="144.5">3</text>
<text x="58.3" y="147.1">4</text>
<text x="197.4" y="144.2">3</text>
<text x="205.2" y="146.8" transform="rotate(-90 205.2 146.8)">1</text>
<text x="55.6" y="157.6" transform="rotate(-90 55.6 157.6)">1</text>
<text x="58.2" y="157.6" transform="rotate(-90 58.2 157.6)">2</text>
<text x="205.2" y="159.5" transform="rotate(-90 205.2 159.5)">2</text>
<text x="197.4" y="164.5">3</text>
<text x="205.2" y="167.1" transform="rotate(-90 205.2 167.1)">1</text>
<text x="55.6" y="172.8" transform="rotate(-90 55.6 172.8)">1</text>
<text x="58.2" y="172.8" transform="rotate(-90 58.2 172.8)">2</text>
<text x="55.6" y="188" transform="rotate(-90 55.6 188)">1</text>
<text x="58.2" y="188" transform="rotate(-90 58.2 188)">2</text>
</g>
</svg>
